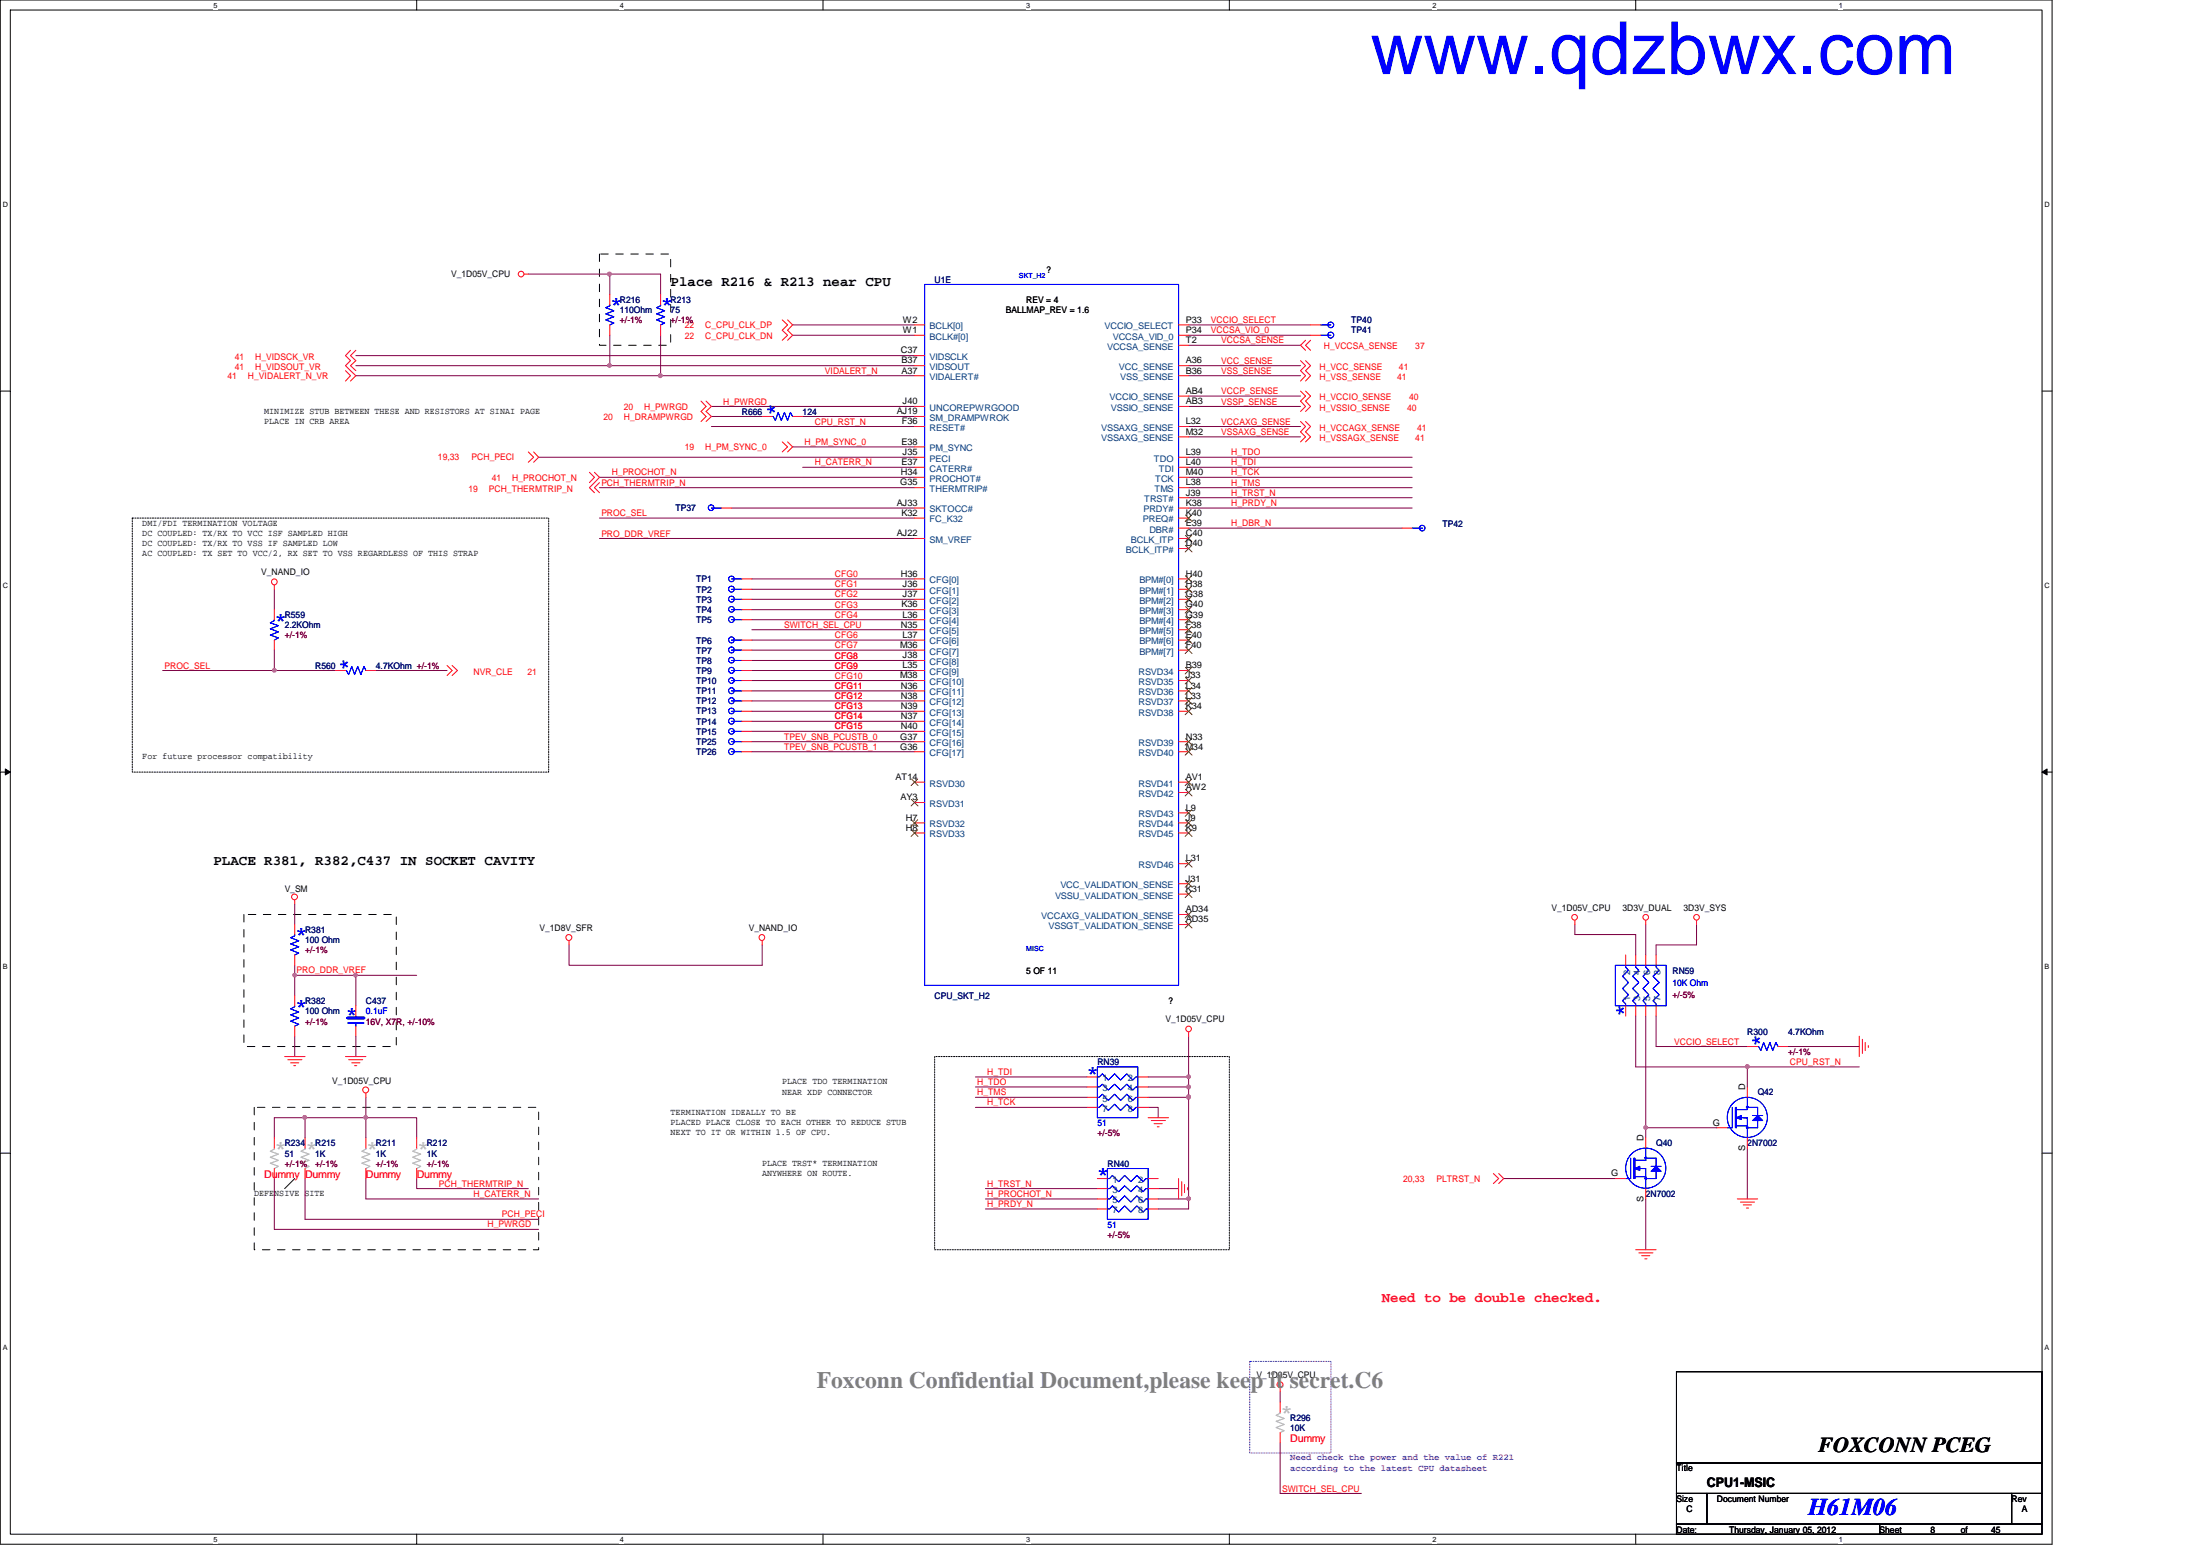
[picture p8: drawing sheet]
<svg xmlns="http://www.w3.org/2000/svg" width="297mm" height="210mm" viewBox="0 0 297 210" stroke-linecap="round" stroke-linejoin="round" font-family="sans-serif">
<path d="M0 0h277.1v208.4h-277.1zM1.4 1.4h274.3v205.7h-274.3z" fill="none" stroke="#000" stroke-width=".14"/>
<g fill="#fff">
<path d="M28.8 .1h.6v1.1h-.6z"/>
<path d="M28.8 207.2h.6v1.1h-.6z"/>
</g>
<path d="M56.3 0v1.4M56.3 207.1v1.3" fill="none" stroke="#000" stroke-width=".14"/>
<g fill="#fff">
<path d="M83.7 .1h.5v1.1h-.5z"/>
<path d="M83.7 207.2h.5v1.1h-.5z"/>
</g>
<path d="M111.1 0v1.4M111.1 207.1v1.3" fill="none" stroke="#000" stroke-width=".14"/>
<g fill="#fff">
<path d="M138.6 .1h.5v1.1h-.5z"/>
<path d="M138.6 207.2h.5v1.1h-.5z"/>
</g>
<path d="M166 0v1.4M166 207.1v1.3" fill="none" stroke="#000" stroke-width=".14"/>
<g fill="#fff">
<path d="M193.4 .1h.6v1.1h-.6z"/>
<path d="M193.4 207.2h.6v1.1h-.6z"/>
</g>
<path d="M220.8 0v1.4M220.8 207.1v1.3" fill="none" stroke="#000" stroke-width=".14"/>
<g fill="#fff">
<path d="M248.3 .1h.5v1.1h-.5z"/>
<path d="M248.3 207.2h.5v1.1h-.5z"/>
<path d="M.4 27.1h.7v1.1h-.7z"/>
<path d="M276.1 27.1h.7v1.1h-.7z"/>
<path d="M.4 78.5h.7v1.1h-.7z"/>
<path d="M276.1 78.5h.7v1.1h-.7z"/>
</g>
<path d="M0 52.8h1.4M275.7 52.8h1.4" fill="none" stroke="#000" stroke-width=".14"/>
<g fill="#fff">
<path d="M.4 129.9h.6v1.1h-.6z"/>
<path d="M276.1 129.9h.6v1.1h-.6z"/>
</g>
<path d="M0 104.2h1.4M.7 103.8l.7 .4-.7 .4zM275.7 104.2h1.4M275.7 104.2l.7-.4v.8z" fill="none" stroke="#000" stroke-width=".14"/>
<path d="M.7 103.8l.7 .4-.7 .4zM275.7 104.2l.7-.4v.8z" fill="#000"/>
<g fill="#fff">
<path d="M.4 181.4h.6v1.1h-.6z"/>
<path d="M276.1 181.4h.6v1.1h-.6z"/>
</g>
<path d="M0 155.7h1.4M39.8 159.1l-1.4 1.3M275.7 155.7h1.4" fill="none" stroke="#000" stroke-width=".14"/>
<path d="M80.9 34.3h9.6v12.3h-9.6zM32.9 123.4h20.6v17.9h-20.6zM34.3 149.5h38.4v19.2h-38.4z" fill="none" stroke="#000" stroke-width=".14" stroke-dasharray="1 1 1 1 1 1 1 1"/>
<path d="M17.9 69.9h56.2v34.3h-56.2zM126.2 142.6h39.8v26.1h-39.8z" fill="none" stroke="#000" stroke-width=".14" stroke-dasharray=".2 .2"/>
<path d="M168.7 183.8h11v12.3h-11z" fill="none" stroke="#8000ff" stroke-width=".14" stroke-dasharray=".2 .2"/>
<path d="M82.3 49.4h41.2M107 43.9h16.5M107 45.3h16.5" fill="none" stroke="#800040" stroke-width=".14"/>
<circle cx="82.3" cy="49.3" r=".25" fill="#f0f"/>
<circle cx="82.3" cy="49.3" r=".25" fill="none" stroke="#f0f" stroke-width=".14"/>
<path d="M71.3 37h11" fill="none" stroke="#800040" stroke-width=".14"/>
<circle cx="82.3" cy="37" r=".26" fill="#f0f"/>
<circle cx="82.3" cy="37" r=".26" fill="none" stroke="#f0f" stroke-width=".14"/>
<path d="M82.3 39.8v-2.8h6.9v2.8M82.3 45.3v4.1M89.2 45.3v5.4h34.3" fill="none" stroke="#800040" stroke-width=".14"/>
<circle cx="89.1" cy="50.7" r=".26" fill="#f0f"/>
<circle cx="89.1" cy="50.7" r=".26" fill="none" stroke="#f0f" stroke-width=".14"/>
<g fill="none" stroke="#800040" stroke-width=".14">
<path d="M48 50.7h41.2M48 49.4h34.3M48 48h75.5M96.1 54.9h27.4M96.1 57.6h27.4M160.5 45.3h16.4M160.5 46.6h15.1M160.5 49.4h15.1M160.5 50.7h15.1M160.5 53.5h15.1M160.5 54.9h15.1M160.5 57.6h15.1"/>
<path d="M160.5 59h15.1M80.9 69.9h42.6M80.9 72.7h42.6M80.9 65.8h42.6M80.9 64.4h42.6M101.5 78.1h22M101.5 79.5h22M107 60.3h16.5M108.4 63.1h15.1M160.5 61.7h30.2M160.5 63.1h30.2M160.5 64.4h30.2"/>
<path d="M160.5 65.8h30.2M160.5 67.2h30.2M160.5 68.6h30.2M101.5 80.9h22M101.5 82.3h22M101.5 83.7h22M101.5 86.4h22M101.5 87.8h22M101.5 89.2h22M101.5 90.5h22M101.5 91.9h22M101.5 93.3h22"/>
<path d="M101.5 94.6h22M101.5 96h22M101.5 97.4h22M101.5 98.7h22M101.5 100.1h22M101.5 101.5h22M37 150.9h4.2M41.2 150.9h8.2v2.7M41.2 150.9v2.7M49.4 159.1v2.7h23.3M37 165.9h35.7M41.2 164.6h31.5"/>
<path d="M133.1 160.4h15.1"/>
</g>
<path d="M49.2 150.6h.2l.2 .1-.1 .3-.1 .1-.2-.1z" fill-rule="evenodd" fill="#f0f"/>
<path d="M49.2 150.6h.2l.2 .1-.1 .3-.1 .1-.2-.1z" fill="none" stroke="#f0f" stroke-width=".14"/>
<circle cx="41.1" cy="150.8" r=".26" fill="#f0f"/>
<circle cx="41.1" cy="150.8" r=".26" fill="none" stroke="#f0f" stroke-width=".14"/>
<path d="M160.5 43.9h16.4M39.8 122v2.8M39.8 131.7v2.7M39.8 139.9v2.7M48 131.7h8.3M37 150.9v2.7M37 159.1v6.8M41.2 159.1v5.5M203 159.1h15.1M235.9 144v2.7" fill="none" stroke="#800040" stroke-width=".14"/>
<circle cx="48" cy="131.6" r=".25" fill="#f0f"/>
<circle cx="48" cy="131.6" r=".25" fill="none" stroke="#f0f" stroke-width=".14"/>
<path d="M39.8 130.3v1.4h8.2v4.1M48 139.9v2.7" fill="none" stroke="#800040" stroke-width=".14"/>
<circle cx="39.8" cy="131.6" r=".25" fill="#f0f"/>
<circle cx="39.8" cy="131.6" r=".25" fill="none" stroke="#f0f" stroke-width=".14"/>
<path d="M37 79.5v2.8M37 87.8v2.7h8.3M50.8 90.5h9.6M222.2 152.2v1.4M235.9 155v6.8M222.2 161.8v6.9" fill="none" stroke="#800040" stroke-width=".14"/>
<circle cx="37" cy="90.5" r=".25" fill="#f0f"/>
<circle cx="37" cy="90.5" r=".25" fill="none" stroke="#f0f" stroke-width=".14"/>
<path d="M160.5 71.3h28.8M22 90.5h15M101.5 85h22M76.8 127.6v2.7h26.1v-2.7M155 146.7h5.5M172.8 194.7v6.9h11M172.8 187.9v1.4" fill="none" stroke="#800040" stroke-width=".14"/>
<circle cx="160.5" cy="146.7" r=".26" fill="#f0f"/>
<circle cx="160.5" cy="146.7" r=".26" fill="none" stroke="#f0f" stroke-width=".14"/>
<path d="M155 148.1h5.5" fill="none" stroke="#800040" stroke-width=".14"/>
<circle cx="160.5" cy="148.1" r=".26" fill="#f0f"/>
<circle cx="160.5" cy="148.1" r=".26" fill="none" stroke="#f0f" stroke-width=".14"/>
<path d="M160.5 145.4v2.7" fill="none" stroke="#800040" stroke-width=".14"/>
<circle cx="160.5" cy="145.3" r=".25" fill="#f0f"/>
<circle cx="160.5" cy="145.3" r=".25" fill="none" stroke="#f0f" stroke-width=".14"/>
<path d="M96.1 56.2h6.8M108.4 56.2h15.1M72.7 61.7h50.8M212.6 124.8v1.4M49.4 148.1v2.8M235.9 144h15.1" fill="none" stroke="#800040" stroke-width=".14"/>
<circle cx="235.9" cy="144" r=".26" fill="#f0f"/>
<circle cx="235.9" cy="144" r=".26" fill="none" stroke="#f0f" stroke-width=".14"/>
<g fill="none" stroke="#800040" stroke-width=".14">
<path d="M98.8 68.6h24.7M220.8 137.2v6.8h15.1M222.2 137.2v15h9.6M223.6 137.2v4.1h12.3M229.1 124.8v2.8M49.4 150.9h6.9v2.7M56.3 159.1v1.3h15M131.7 145.4h15.1M131.7 146.7h15.1M131.7 148.1h15.1M131.7 149.5h15.1M155 145.4h5.5"/>
<path d="M241.4 141.3h9.6"/>
</g>
<circle cx="222.2" cy="152.2" r=".25" fill="#f0f"/>
<circle cx="222.2" cy="152.2" r=".25" fill="none" stroke="#f0f" stroke-width=".14"/>
<path d="M160.5 139.9v5.5M212.6 126.2h8.2v2.7M222.2 124.8v4.1M229.1 127.6h-5.5v1.3M155 149.5h1.4v1.4M133.1 163.2h15.1M133.1 161.8h15.1M156.4 160.4h2.7M160.5 161.8v1.4h-4.1" fill="none" stroke="#800040" stroke-width=".14"/>
<circle cx="160.5" cy="161.8" r=".26" fill="#f0f"/>
<circle cx="160.5" cy="161.8" r=".26" fill="none" stroke="#f0f" stroke-width=".14"/>
<path d="M160.5 148.1v13.7h-4.1" fill="none" stroke="#800040" stroke-width=".14"/>
<circle cx="160.5" cy="148.1" r=".26" fill="#f0f"/>
<circle cx="160.5" cy="148.1" r=".26" fill="none" stroke="#f0f" stroke-width=".14"/>
<g fill="none" stroke="#f00" stroke-width=".14">
<path d="M70.8 37h.5M89.2 39.8v1.3M46.6 50l.7 .7-.7 .7M47.3 47.3l-.7 .7 .7 .7-.7 .7 1.4 1.3-.7 .7M48 47.3l-.7 .7 .7 .7-.7 .7 .7 .6M89.2 43.9v1.4M94.7 54.1l.6 .8-.6 .6 .6 .7-.6 .7M95.3 54.1l.8 .8-.8 .6 .8 .7-.8 .7M105.6 43.2l.7 .7-.7 .7 .7 .7-.7 .6M105.6 59.6l.7 .7-.7 .7M106.3 43.2l.7 .7-.7 .7 .7 .7-.7 .6M106.3 59.6l.7 .7-.7 .7"/>
<path d="M175.6 56.9l.7 .7-.7 .7 .7 .7-.7 .6M175.6 52.8l.7 .7-.7 .6 .7 .8-.7 .6M175.6 48.7l.7 .7-.7 .6 .7 .7-.7 .7M176.3 56.9l.6 .7-.6 .7 .6 .7-.6 .6M176.3 52.8l.6 .7-.6 .6 .6 .8-.6 .6M176.3 48.7l.6 .7-.6 .6 .6 .7-.6 .7M176.3 45.9l-.7 .7 .7 .7M176.9 45.9l-.6 .7 .6 .7M176.9 43.9h1.4M176.9 45.3h1.4M37 79v.5M71.3 61l.7 .7-.7 .7"/>
<path d="M72 61l.7 .7-.7 .7M79.6 63.8l.7 .6-.7 .8M80.3 63.8l.6 .6-1.3 1.4 .7 .7M80.9 65.2l-.6 .6 .6 .7M189.3 71.3h1.4M37 82.3v1.4M37 86.4v1.4M60.4 89.8l.6 .7-.6 .7M61 89.8l.8 .7-.8 .7M100.2 94.6h1.3M100.2 98.7h1.3M100.2 82.3h1.3"/>
<path d="M39.8 121.5v.5M76.8 127v.6M102.9 127v.6M160.5 139.3v.6M212.6 124.2v.6M219.5 135.8v1.4M219.5 128.9v1.4M220.8 135.8v1.4M220.8 128.9v1.4M222.2 124.2v.6M222.2 135.8v1.4M222.2 128.9v1.4"/>
<path d="M223.6 135.8v1.4M223.6 128.9v1.4M229.1 124.2v.6M251 139.9v2.7M38.4 142.6h2.8M38.9 143h1.9M39.2 143.5h1.1M39.7 143.8h.2M46.6 142.6h2.8M47.1 143h1.9M47.5 143.5h1.1M47.9 143.8h.3"/>
<path d="M49.4 147.6v.5M155 150.9h2.8M155.4 151.3h1.9M155.8 151.7h1.1M156.2 152.1h.3M159.1 159.1v2.7M159.6 159.5v1.9M159.9 159.9v1.1M201.6 158.4l.7 .7-.7 .7M202.3 158.4l.7 .7-.7 .7M251.5 140.3v1.9M251.8 140.7v1.1"/>
<path d="M252.3 141.1v.3M160.4 160.3v.3M220.8 168.7h2.8M221.3 169.1h1.9M221.7 169.5h1.1M222.1 169.9h.3M234.6 161.8h2.7M235 162.3h1.9M235.4 162.6h1.1M235.8 163.1h.3M172.8 187.3v.6"/>
<circle cx="70.4" cy="37" r=".38"/>
<circle cx="37" cy="78.5" r=".39"/>
<circle cx="39.8" cy="121.1" r=".39"/>
<circle cx="76.8" cy="126.6" r=".4"/>
<circle cx="102.9" cy="126.6" r=".39"/>
<circle cx="160.5" cy="138.9" r=".38"/>
<circle cx="212.6" cy="123.8" r=".38"/>
<circle cx="222.2" cy="123.8" r=".38"/>
<circle cx="229.1" cy="123.8" r=".38"/>
<circle cx="49.4" cy="147.1" r=".4"/>
<circle cx="172.8" cy="186.9" r=".39"/>
</g>
<path d="M226.4 185.2h49.3v12.3h-49.3zM226.4 197.5h49.3v4.1h-49.3zM226.4 201.6h4.1v4.1h-4.1zM226.4 205.7h27.4v1.4h-27.4zM230.5 201.6h41.1v4.1h-41.1zM253.8 205.7h21.9v1.4h-21.9zM271.6 201.6h4.1v4.1h-4.1z" fill="none" stroke="#000" stroke-width=".14"/>
<g fill="none" stroke="#00f" stroke-width=".14">
<path d="M89.2 41.1v.2l-.6 .2 1.1 .5-1.1 .4 1.1 .4-1.1 .4 1.1 .4-.5 .3M178.3 43.9h1.4M178.3 45.3h1.4M190.7 71.3h1.4M37 83.7v.1l-.5 .3 1.1 .4-1.1 .4 1.1 .4-1.1 .4 1.1 .4-.6 .3M98.8 94.6h1.4M98.8 98.7h1.4M98.8 82.3h1.4M218.1 130.3h6.9v5.5h-6.9zM219.5 130.3v.3l.4 .4-.8 .8 .8 .8-.8 .8 .8 .9-.8 .8 .4 .4v.3M220.8 130.3v.3l.5 .4-.9 .8 .9 .8-.9 .8 .9 .9-.9 .8 .4 .4v.3M222.2 130.3v.3l.4 .4-.8 .8 .8 .8-.8 .8 .8 .9-.8 .8 .4 .4v.3"/>
<path d="M223.6 130.3v.3l.4 .4-.8 .8 .8 .8-.8 .8 .8 .9-.8 .8 .4 .4v.3"/>
<circle cx="179.7" cy="45.2" r=".4"/>
<circle cx="179.7" cy="43.9" r=".39"/>
<circle cx="192" cy="71.3" r=".38"/>
<circle cx="98.8" cy="94.6" r=".39"/>
<circle cx="98.8" cy="98.7" r=".38"/>
<circle cx="98.8" cy="82.2" r=".38"/>
</g>
<path d="M234.4 150.9l.7-.3v.5z" fill-rule="evenodd" fill="#00f"/>
<path d="M233.9 149.5v2.7h-.7M234.3 149.5v2.7M234.4 149.8h1.5h-1.3M234.4 150.9l.7-.3v.5zM234.4 149.5v2.7M235.1 150.9h.8M235.4 150.9h.5v2.7" fill="none" stroke="#00f" stroke-width=".14"/>
<path d="M237.3 150.6l.7 .7h-1.4z" fill="#00f"/>
<path d="M234.4 152h1.5M235.9 148.1v1.7M235.9 149.5h1.4v1.1M236.6 150.6h1.4M237.3 151.3v.9h-1.4M237.3 150.6l.7 .7h-1.4z" fill="none" stroke="#00f" stroke-width=".14"/>
<path d="M235.8 149.4h.2l-.1 .2z" fill-rule="evenodd" fill="#00f"/>
<path d="M235.8 149.4h.2l-.1 .2z" fill="none" stroke="#00f" stroke-width=".14"/>
<path d="M235.8 152.1l.2 .1-.1 .1z" fill-rule="evenodd" fill="#00f"/>
<g fill="none" stroke="#00f" stroke-width=".14">
<path d="M235.8 152.1l.2 .1-.1 .1z"/>
<circle cx="235.9" cy="150.8" r="2.71"/>
</g>
<path d="M234.4 150.9l.7-.3v.5z" fill-rule="evenodd" fill="#00f"/>
<path d="M233.9 149.5v2.7h-.7M234.3 149.5v2.7M234.4 149.8h1.5h-1.3M234.4 150.9l.7-.3v.5zM234.4 149.5v2.7M235.1 150.9h.8M235.4 150.9h.5v2.7" fill="none" stroke="#00f" stroke-width=".14"/>
<path d="M237.3 150.6l.7 .7h-1.4z" fill="#00f"/>
<path d="M234.4 152h1.5M235.9 148.1v1.7M235.9 149.5h1.4v1.1M236.6 150.6h1.4M237.3 151.3v.9h-1.4M237.3 150.6l.7 .7h-1.4z" fill="none" stroke="#00f" stroke-width=".14"/>
<path d="M235.8 149.4h.2l-.1 .2z" fill-rule="evenodd" fill="#00f"/>
<path d="M235.8 149.4h.2l-.1 .2z" fill="none" stroke="#00f" stroke-width=".14"/>
<path d="M235.8 152.1l.2 .1-.1 .1z" fill-rule="evenodd" fill="#00f"/>
<g fill="none" stroke="#00f" stroke-width=".14">
<path d="M82.3 41.1v.2l-.5 .2 1.1 .5-1.1 .4 1.1 .4-1.1 .4 1.1 .4-.6 .3M96.1 68.6h1.3M98.8 79.5h1.4M46.6 90.5h.2l.3 .6 .4-1.1 .4 1.1 .4-1.1 .4 1.1 .4-1.1 .3 .5M98.8 87.8h1.4M98.8 97.4h1.4M98.8 86.4h1.4M98.8 83.7h1.4M98.8 91.9h1.4M46.9 138.1h2.2M48 137.2v.2M48 138.1v.4"/>
<path d="M149.5 159.1h.3l.4-.4 .8 .8 .8-.8 .9 .8 .8-.8 .8 .8 .4-.4h.3M149.5 157.7h5.5v6.9h-5.5zM235.8 152.1l.2 .1-.1 .1zM149.5 161.8h.3l.4-.4 .8 .9 .8-.9 .9 .9 .8-.9 .8 .9 .4-.5h.3M149.5 160.4h.3l.4-.3 .8 .8 .8-.8 .9 .8 .8-.8 .8 .8 .4-.5h.3M149.5 163.2h.3l.4-.4 .8 .8 .8-.8 .9 .8 .8-.8 .8 .8 .4-.4h.3"/>
<circle cx="96" cy="68.5" r=".38"/>
<circle cx="98.8" cy="79.5" r=".39"/>
<circle cx="98.8" cy="83.6" r=".39"/>
<circle cx="98.8" cy="86.4" r=".39"/>
<circle cx="98.8" cy="97.3" r=".39"/>
<circle cx="98.8" cy="87.7" r=".39"/>
<circle cx="98.8" cy="91.9" r=".38"/>
<circle cx="235.9" cy="150.8" r="2.71"/>
</g>
<g fill="none" stroke="#f00" stroke-width=".14">
<path d="M82.3 39.8v1.3M82.3 43.9v1.4M97.4 68.6h1.4M100.2 79.5h1.3M45.3 90.5h1.3M49.4 90.5h1.4M100.2 87.8h1.3M100.2 97.4h1.3M100.2 86.4h1.3M100.2 83.7h1.3M100.2 91.9h1.3M48 135.8v1.4"/>
<path d="M48 138.5v1.4M49.4 153.6v1.4M49.4 157.7v1.4M56.3 153.6v1.4M56.3 157.7v1.4M148.2 159.1h1.3M155 159.1h1.4M231.8 152.2h1.4M235.9 146.7v1.4M235.9 153.6v1.4M148.2 160.4h1.3M148.2 161.8h1.3"/>
<path d="M148.2 163.2h1.3M155 163.2h1.4M155 161.8h1.4M155 160.4h1.4M172.8 189.3v1.3M172.8 193.4v1.3"/>
</g>
<path d="M49.4 155v.1l-.6 .3 1.1 .4-1.1 .4 1.1 .4-1.1 .4 1.1 .4-.5 .3M56.3 155v.1l-.6 .3 1.1 .4-1.1 .4 1.1 .4-1.1 .4 1.1 .4-.5 .3M172.8 190.6v.2l-.5 .3 1.1 .4-1.1 .4 1.1 .4-1.1 .4 1.1 .4-.6 .3" fill="none" stroke="#c0c0c0" stroke-width=".14"/>
<path d="M46.9 137.4h2.2" fill="none" stroke="#00f" stroke-width=".38"/>
<path d="M220.7 157.7l.7-.3v.6z" fill-rule="evenodd" fill="#00f"/>
<path d="M220.2 156.3v2.8h-.7M220.6 156.3v2.8M220.7 156.6h1.5h-1.4M220.7 157.7l.7-.3v.6zM220.7 156.3v2.8M221.4 157.7h.8M221.7 157.7h.5v2.7" fill="none" stroke="#00f" stroke-width=".14"/>
<path d="M223.6 157.4l.7 .7h-1.4z" fill="#00f"/>
<path d="M220.7 158.8h1.5M222.2 155v1.6M222.2 156.3h1.4v1.1M222.9 157.4h1.4M223.6 158.1v1h-1.4M223.6 157.4l.7 .7h-1.4z" fill="none" stroke="#00f" stroke-width=".14"/>
<path d="M222.1 156.2l.2 .1-.1 .1z" fill-rule="evenodd" fill="#00f"/>
<path d="M222.1 156.2l.2 .1-.1 .1z" fill="none" stroke="#00f" stroke-width=".14"/>
<path d="M222.1 159h.2l-.1 .2z" fill-rule="evenodd" fill="#00f"/>
<g fill="none" stroke="#00f" stroke-width=".14">
<path d="M222.1 159h.2l-.1 .2z"/>
<circle cx="222.2" cy="157.7" r="2.71"/>
</g>
<path d="M220.7 157.7l.7-.3v.6z" fill-rule="evenodd" fill="#00f"/>
<path d="M220.2 156.3v2.8h-.7M220.6 156.3v2.8M220.7 156.6h1.5h-1.4M220.7 157.7l.7-.3v.6zM220.7 156.3v2.8M221.4 157.7h.8M221.7 157.7h.5v2.7" fill="none" stroke="#00f" stroke-width=".14"/>
<path d="M223.6 157.4l.7 .7h-1.4z" fill="#00f"/>
<path d="M220.7 158.8h1.5M222.2 155v1.6M222.2 156.3h1.4v1.1M222.9 157.4h1.4M223.6 158.1v1h-1.4M223.6 157.4l.7 .7h-1.4z" fill="none" stroke="#00f" stroke-width=".14"/>
<path d="M222.1 156.2l.2 .1-.1 .1z" fill-rule="evenodd" fill="#00f"/>
<path d="M222.1 156.2l.2 .1-.1 .1z" fill="none" stroke="#00f" stroke-width=".14"/>
<path d="M222.1 159h.2l-.1 .2z" fill-rule="evenodd" fill="#00f"/>
<g fill="none" stroke="#00f" stroke-width=".14">
<path d="M124.8 38.4h34.3v94.6h-34.3zM104.3 56.2h.1l.3 .6 .4-1.1 .4 1.1 .4-1.1 .4 1.1 .4-1.1 .3 .5M98.8 78.1h1.4M98.8 89.2h1.4M98.8 96h1.4M98.8 80.9h1.4M98.8 90.5h1.4M98.8 93.3h1.4M98.8 101.5h1.4M98.8 100.1h1.4M39.8 126.2v.1l-.6 .3 1.1 .4-1.1 .4 1.1 .4-1.1 .4 1.1 .5-.5 .2M39.8 135.8v.1l-.6 .3 1.1 .4-1.1 .4 1.1 .4-1.1 .4 1.1 .5-.5 .2"/>
<path d="M148.2 145.4h.2l.4-.5 .8 .9 .9-.9 .8 .9 .8-.9 .8 .9 .5-.4h.2M148.2 148.1h.2l.4-.4 .8 .8 .9-.8 .8 .8 .8-.8 .8 .8 .5-.4h.2M148.2 144h5.4v6.9h-5.4zM148.2 146.7h.2l.4-.4 .8 .9 .9-.9 .8 .9 .8-.9 .8 .9 .5-.5h.2M148.2 149.5h.2l.4-.4 .8 .8 .9-.8 .8 .8 .8-.8 .8 .8 .5-.4h.2M222.1 159h.2l-.1 .2zM237.3 141.3h.1l.3 .5 .4-1.1 .4 1.1 .5-1.1 .3 1.1 .5-1.1 .3 .6"/>
<circle cx="98.8" cy="78.1" r=".38"/>
<circle cx="98.8" cy="93.2" r=".39"/>
<circle cx="98.8" cy="90.5" r=".39"/>
<circle cx="98.8" cy="80.9" r=".39"/>
<circle cx="98.8" cy="89.1" r=".38"/>
<circle cx="98.8" cy="96" r=".38"/>
<circle cx="98.8" cy="101.4" r=".39"/>
<circle cx="98.8" cy="100.1" r=".39"/>
<circle cx="222.2" cy="157.7" r="2.71"/>
</g>
<g fill="none" stroke="#f00" stroke-width=".14">
<path d="M102.9 56.2h1.4M107 56.2h1.4M123.5 50.7h1.3M123.5 57.6h1.3M123.5 43.9h1.3M123.5 48h1.3M123.5 49.4h1.3M123.5 56.2h1.3M123.5 54.9h1.3M123.5 45.3h1.3M159.1 49.4h1.4M159.1 46.6h1.4"/>
<path d="M159.1 50.7h1.4M159.1 45.3h1.4M159.1 54.9h1.4M159.1 57.6h1.4M159.1 53.5h1.4M159.1 59h1.4M159.1 43.9h1.4M100.2 78.1h1.3M123.5 63.1h1.3M123.5 61.7h1.3M123.5 60.3h1.3M123.5 65.8h1.3"/>
<path d="M123.5 64.4h1.3M123.5 68.6h1.3M123.5 69.9h1.3M123.5 78.1h1.3M123.5 79.5h1.3M123.5 72.7h1.3M159.1 64.4h1.4M159.1 63.1h1.4M159.1 61.7h1.4M159.1 65.8h1.4M159.1 67.2h1.4M159.1 68.6h1.4"/>
<path d="M159.1 71.3h1.4M159.1 72.7h1.4M159.1 74h1.4M159.1 78.1h1.4M159.1 79.5h1.4M159.1 69.9h1.4M100.2 89.2h1.3M100.2 96h1.3M100.2 80.9h1.3M100.2 90.5h1.3M100.2 93.3h1.3M123.5 98.7h1.3"/>
<path d="M123.5 97.4h1.3M123.5 96h1.3M123.5 94.6h1.3M123.5 91.9h1.3M123.5 93.3h1.3M123.5 90.5h1.3M123.5 89.2h1.3M123.5 87.8h1.3M123.5 85h1.3M123.5 83.7h1.3M123.5 80.9h1.3M123.5 82.3h1.3"/>
<path d="M123.5 86.4h1.3M159.1 85h1.4M159.1 80.9h1.4M159.1 82.3h1.4M159.1 86.4h1.4M159.1 83.7h1.4M159.1 90.5h1.4M159.1 94.6h1.4M159.1 87.8h1.4M159.1 91.9h1.4M159.1 93.3h1.4M159.1 96h1.4"/>
<path d="M100.2 101.5h1.3M100.2 100.1h1.3M123.5 105.6h1.3M123.5 108.3h1.3M123.5 112.4h1.3M123.5 111.1h1.3M123.5 101.5h1.3M123.5 100.1h1.3M159.1 101.5h1.4M159.1 100.1h1.4M159.1 105.6h1.4M159.1 107h1.4"/>
<path d="M159.1 109.7h1.4M159.1 111.1h1.4M159.1 112.4h1.4M159.1 119.3h1.4M159.1 116.6h1.4M39.8 124.8v1.4M39.8 128.9v1.4M39.8 134.4v1.4M39.8 138.5v1.4M159.1 120.7h1.4M159.1 124.8h1.4M159.1 123.4h1.4"/>
<path d="M37 153.6v1.4M37 157.7v1.4M41.2 153.6v1.4M41.2 157.7v1.4M146.8 145.4h1.4M146.8 146.7h1.4M146.8 148.1h1.4M146.8 149.5h1.4M153.6 149.5h1.4M153.6 148.1h1.4M153.6 146.7h1.4M153.6 145.4h1.4"/>
<path d="M218.1 159.1h1.4M222.2 153.6v1.4M235.9 141.3h1.4M240.1 141.3h1.3M222.2 160.4v1.4"/>
</g>
<path d="M37 155v.1l-.5 .3 1.1 .4-1.1 .4 1.1 .4-1.1 .4 1.1 .4-.6 .3M41.2 155v.1l-.6 .3 1.1 .4-1.1 .4 1.1 .4-1.1 .4 1.1 .4-.5 .3" fill="none" stroke="#c0c0c0" stroke-width=".14"/>
<g fill="none" stroke="#804000" stroke-width=".14">
<path d="M160.1 72.3l.8 .9M160.1 73.6l.8 .9M160.1 77.7l.8 .9M160.1 79.1l.8 .9M160.1 69.5l.8 .9M160.9 72.3l-.9 .9M160.9 73.6l-.9 .9M160.9 77.7l-.9 .9M160.9 79.1l-.9 .9M160.9 69.5l-.9 .9M160.1 84.6l.8 .9M160.1 80.5l.8 .9"/>
<path d="M160.1 81.9l.8 .9M160.1 86l.8 .9M160.1 83.2l.8 .9M160.1 90.1l.8 .9M160.1 94.2l.8 .9M160.1 87.3l.8 .9M160.1 91.4l.8 .9M160.1 92.8l.8 .9M160.1 95.6l.8 .9M160.1 99.7l.8 .9M160.9 84.6l-.9 .9M160.9 80.5l-.9 .9"/>
<path d="M160.9 81.9l-.9 .9M160.9 86l-.9 .9M160.9 83.2l-.9 .9M160.9 90.1l-.9 .9M160.9 94.2l-.9 .9M160.9 87.3l-.9 .9M160.9 91.4l-.9 .9M160.9 92.8l-.9 .9M160.9 95.6l-.9 .9M160.9 99.7l-.9 .9M123.1 105.2l.8 .8M123.1 107.9l.8 .9"/>
<path d="M123.1 112l.8 .9M123.1 110.7l.8 .8M123.9 105.2l-.9 .8M123.9 107.9l-.9 .9M123.9 112l-.9 .9M123.9 110.7l-.9 .8M160.1 101l.8 .9M160.1 105.2l.8 .8M160.1 106.6l.8 .8M160.1 109.3l.8 .9M160.1 110.7l.8 .8M160.1 112l.8 .9"/>
<path d="M160.1 118.9l.8 .9M160.1 116.2l.8 .9M160.9 101l-.9 .9M160.9 105.2l-.9 .8M160.9 106.6l-.9 .8M160.9 109.3l-.9 .9M160.9 110.7l-.9 .8M160.9 112l-.9 .9M160.9 118.9l-.9 .9M160.9 116.2l-.9 .9M160.1 120.3l.8 .9M160.1 124.4l.8 .9"/>
<path d="M160.1 123l.8 .9M160.9 120.3l-.9 .9M160.9 124.4l-.9 .9M160.9 123l-.9 .9"/>
</g>
<circle cx="82.3" cy="49.3" r=".25" fill="#f0f"/>
<circle cx="82.3" cy="49.3" r=".25" fill="none" stroke="#f0f" stroke-width=".14"/>
<circle cx="82.3" cy="37" r=".26" fill="#f0f"/>
<circle cx="82.3" cy="37" r=".26" fill="none" stroke="#f0f" stroke-width=".14"/>
<circle cx="89.1" cy="50.7" r=".26" fill="#f0f"/>
<circle cx="89.1" cy="50.7" r=".26" fill="none" stroke="#f0f" stroke-width=".14"/>
<path d="M49.2 150.6h.2l.2 .1-.1 .3-.1 .1-.2-.1z" fill-rule="evenodd" fill="#f0f"/>
<path d="M49.2 150.6h.2l.2 .1-.1 .3-.1 .1-.2-.1z" fill="none" stroke="#f0f" stroke-width=".14"/>
<circle cx="41.1" cy="150.8" r=".26" fill="#f0f"/>
<circle cx="41.1" cy="150.8" r=".26" fill="none" stroke="#f0f" stroke-width=".14"/>
<circle cx="48" cy="131.6" r=".25" fill="#f0f"/>
<circle cx="48" cy="131.6" r=".25" fill="none" stroke="#f0f" stroke-width=".14"/>
<circle cx="39.8" cy="131.6" r=".25" fill="#f0f"/>
<circle cx="39.8" cy="131.6" r=".25" fill="none" stroke="#f0f" stroke-width=".14"/>
<circle cx="37" cy="90.5" r=".25" fill="#f0f"/>
<circle cx="37" cy="90.5" r=".25" fill="none" stroke="#f0f" stroke-width=".14"/>
<circle cx="160.5" cy="146.7" r=".26" fill="#f0f"/>
<circle cx="160.5" cy="146.7" r=".26" fill="none" stroke="#f0f" stroke-width=".14"/>
<circle cx="160.5" cy="148.1" r=".26" fill="#f0f"/>
<circle cx="160.5" cy="148.1" r=".26" fill="none" stroke="#f0f" stroke-width=".14"/>
<circle cx="160.5" cy="145.3" r=".25" fill="#f0f"/>
<circle cx="160.5" cy="145.3" r=".25" fill="none" stroke="#f0f" stroke-width=".14"/>
<circle cx="235.9" cy="144" r=".26" fill="#f0f"/>
<circle cx="235.9" cy="144" r=".26" fill="none" stroke="#f0f" stroke-width=".14"/>
<circle cx="222.2" cy="152.2" r=".25" fill="#f0f"/>
<circle cx="222.2" cy="152.2" r=".25" fill="none" stroke="#f0f" stroke-width=".14"/>
<circle cx="160.5" cy="161.8" r=".26" fill="#f0f"/>
<circle cx="160.5" cy="161.8" r=".26" fill="none" stroke="#f0f" stroke-width=".14"/>
<circle cx="160.5" cy="148.1" r=".26" fill="#f0f"/>
<circle cx="160.5" cy="148.1" r=".26" fill="none" stroke="#f0f" stroke-width=".14"/>
<text font-size="9.9" fill="#00f" x="185" y="10">www.qdzbwx.com</text>
<text font-size="3.3" fill="#00f" x="244.2" y="204.5">H61M06</text>
<text font-size="3.2" fill="#808080" x="110.3" y="187.3">Foxconn Confidential Document,please keep it secret.C6</text>
<g font-size="2.9" fill="#00f">
<text x="82.3" y="42">*</text>
<text x="89.2" y="42">*</text>
<text x="105.4" y="56.2" transform="rotate(-90 105.4 56.2)">*</text>
<text x="37" y="84.6">*</text>
<text x="47.7" y="90.5" transform="rotate(-90 47.7 90.5)">*</text>
<text x="39.8" y="127.1">*</text>
<text x="39.8" y="136.7">*</text>
<text x="46.6" y="137.8">*</text>
<text x="220" y="137.3" transform="rotate(-90 220 137.3)">*</text>
<text x="238.4" y="141.3" transform="rotate(-90 238.4 141.3)">*</text>
<text x="146.6" y="145.8">*</text>
<text x="148" y="159.5">*</text>
</g>
<g font-size="2.9" fill="#c0c0c0">
<text x="37" y="155.9">*</text>
<text x="41.2" y="155.9">*</text>
<text x="49.4" y="155.9">*</text>
<text x="56.3" y="155.9">*</text>
<text x="172.8" y="191.6">*</text>
</g>
<text font-size="2.9" x="245.5" y="196">FOXCONN PCEG</text>
<g font-size="1.9">
<text x="90.5" y="38.6">Place R216 &amp; R213 near CPU</text>
<text x="28.8" y="116.8">PLACE R381, R382,C437 IN SOCKET CAVITY</text>
</g>
<text font-size="1.9" fill="#f00" x="186.6" y="175.8">Need to be double checked.</text>
<text font-size="1.8" x="230.5" y="200.8">CPU1-MSIC</text>
<g font-size="1.4" fill="#ff0080">
<text x="35.7" y="159">Dummy Dummy</text>
<text x="49.4" y="159">Dummy</text>
<text x="56.3" y="159">Dummy</text>
<text x="174.2" y="194.7">Dummy</text>
</g>
<g font-size="1.2">
<text x="60.9" y="37.3">V_1D05V_CPU</text>
<text x="138.6" y="40.9">REV = 4</text>
<text x="141.3" y="36.8">?</text>
<text x="121.6" y="47.7">C37</text>
<text x="121.9" y="43.6">W2</text>
<text x="121.9" y="45">W1</text>
<text x="135.8" y="42.3">BALLMAP_REV = 1.6</text>
<text x="160.1" y="43.6">P33</text>
<text x="160.1" y="46.3">T2</text>
<text x="160.1" y="45">P34</text>
<text x="121.7" y="50.4">A37</text>
<text x="121.7" y="49.1">B37</text>
<text x="160.1" y="53.2">AB4</text>
<text x="160.1" y="49.1">A36</text>
<text x="160.1" y="50.4">B36</text>
<text x="35.7" y="55.9">MINIMIZE STUB BETWEEN THESE AND RESISTORS AT SINAI PAGE</text>
<text x="35.7" y="57.2">PLACE IN CRB AREA</text>
<text x="121.1" y="55.9">AJ19</text>
<text x="121.7" y="57.3">F36</text>
<text x="121.9" y="54.6">J40</text>
<text x="160.1" y="57.3">L32</text>
<text x="160.1" y="58.7">M32</text>
<text x="160.1" y="54.6">AB3</text>
<text x="121.5" y="65.5">G35</text>
<text x="121.6" y="64.1">H34</text>
<text x="121.7" y="62.8">E37</text>
<text x="121.7" y="60">E38</text>
<text x="121.9" y="61.4">J35</text>
<text x="160.1" y="61.4">L39</text>
<text x="160.1" y="65.5">L38</text>
<text x="160.1" y="64.1">M40</text>
<text x="160.1" y="62.8">L40</text>
<text x="19.2" y="71">DMI/FDI TERMINATION VOLTAGE</text>
<text x="121.1" y="68.3">AJ33</text>
<text x="121.7" y="69.6">K32</text>
<text x="160.1" y="69.6">K40</text>
<text x="160.1" y="68.3">K38</text>
<text x="160.1" y="71">E39</text>
<text x="160.1" y="66.9">J39</text>
<text x="19.2" y="72.3">DC COUPLED: TX/RX TO VCC ISF SAMPLED HIGH</text>
<text x="19.2" y="73.7">DC COUPLED: TX/RX TO VSS IF SAMPLED LOW</text>
<text x="19.2" y="75">AC COUPLED: TX SET TO VCC/2, RX SET TO VSS REGARDLESS OF THIS STRAP</text>
<text x="35.3" y="77.7">V_NAND_IO</text>
<text x="121.1" y="72.4">AJ22</text>
<text x="121.6" y="77.9">H36</text>
<text x="160.1" y="77.9">H40</text>
<text x="160.1" y="72.4">C40</text>
<text x="160.1" y="73.7">D40</text>
<text x="121.7" y="82">K36</text>
<text x="121.8" y="83.4">L36</text>
<text x="121.9" y="80.6">J37</text>
<text x="121.9" y="79.2">J36</text>
<text x="160.1" y="80.6">G38</text>
<text x="160.1" y="79.2">H38</text>
<text x="160.1" y="82">G40</text>
<text x="160.1" y="83.4">G39</text>
<text x="121.5" y="87.5">M36</text>
<text x="121.6" y="84.7">N35</text>
<text x="121.8" y="86.1">L37</text>
<text x="121.9" y="88.9">J38</text>
<text x="160.1" y="84.7">F38</text>
<text x="160.1" y="86.1">E40</text>
<text x="160.1" y="87.5">F40</text>
<text x="121.5" y="91.6">M38</text>
<text x="121.6" y="95.7">N39</text>
<text x="121.6" y="94.3">N38</text>
<text x="121.6" y="93">N36</text>
<text x="121.8" y="90.2">L35</text>
<text x="160.1" y="90.2">B39</text>
<text x="160.1" y="94.3">L33</text>
<text x="160.1" y="91.6">J33</text>
<text x="160.1" y="93">L34</text>
<text x="160.1" y="95.7">K34</text>
<text x="121.5" y="101.2">G36</text>
<text x="121.5" y="99.8">G37</text>
<text x="121.6" y="98.4">N40</text>
<text x="121.6" y="97.1">N37</text>
<text x="160.1" y="101.2">M34</text>
<text x="160.1" y="99.8">N33</text>
<text x="19.2" y="102.5">For future processor compatibility</text>
<text x="120.9" y="105.3">AT14</text>
<text x="160.1" y="105.3">AV1</text>
<text x="160.1" y="106.7">AW2</text>
<text x="121.6" y="108">AY3</text>
<text x="122.3" y="112.1">H8</text>
<text x="122.3" y="110.8">H7</text>
<text x="160.1" y="109.4">L9</text>
<text x="160.1" y="110.8">J9</text>
<text x="160.1" y="112.1">K9</text>
<text x="160.1" y="116.3">L31</text>
<text x="160.1" y="119">J31</text>
<text x="38.4" y="120.4">V_SM</text>
<text x="72.9" y="125.7">V_1D8V_SFR</text>
<text x="101.1" y="125.7">V_NAND_IO</text>
<text x="160.1" y="120.4">K31</text>
<text x="160.1" y="124.5">AD35</text>
<text x="160.1" y="123.1">AD34</text>
<text x="209.5" y="122.9">V_1D05V_CPU</text>
<text x="219.1" y="122.9">3D3V_DUAL</text>
<text x="227.3" y="122.9">3D3V_SYS</text>
<text x="138.6" y="131.4">5 OF 11</text>
<text x="157.8" y="135.6">?</text>
<text x="157.3" y="138">V_1D05V_CPU</text>
<text x="44.9" y="146.3">V_1D05V_CPU</text>
<text x="105.6" y="146.4">PLACE TDO TERMINATION</text>
<text x="105.6" y="147.7">NEAR XDP CONNECTOR</text>
<text x="235.6" y="147.2" transform="rotate(-90 235.6 147.2)">D</text>
<text x="90.5" y="150.5">TERMINATION IDEALLY TO BE</text>
<text x="90.5" y="151.8">PLACED PLACE CLOSE TO EACH OTHER TO REDUCE STUB</text>
<text x="90.5" y="153.2">NEXT TO IT OR WITHIN 1.5 OF CPU.</text>
<text x="221.9" y="154" transform="rotate(-90 221.9 154)">D</text>
<text x="231.3" y="151.9">G</text>
<text x="235.6" y="155.4" transform="rotate(-90 235.6 155.4)">S</text>
<text x="34.3" y="161.5">DEFENSIVE SITE</text>
<text x="102.9" y="157.4">PLACE TRST* TERMINATION</text>
<text x="102.9" y="158.7">ANYWHERE ON ROUTE.</text>
<text x="217.5" y="158.8">G</text>
<text x="221.9" y="162.3" transform="rotate(-90 221.9 162.3)">S</text>
<text x="169.7" y="186">V_1D05V_CPU</text>
<text x="226.4" y="198.6">Title</text>
<text x="226.4" y="202.7">Size</text>
<text x="231.8" y="202.7">Document Number</text>
<text x="271.6" y="202.7">Rev</text>
<text x="226.4" y="206.9">Date:</text>
<text x="227.7" y="204.1">C</text>
<text x="233.5" y="206.9">Thursday, January 05, 2012</text>
<text x="253.8" y="206.9">Sheet</text>
<text x="260.6" y="206.9">8</text>
<text x="264.7" y="206.9">of</text>
<text x="268.9" y="206.9">45</text>
<text x="273" y="204.1">A</text>
</g>
<g font-size="1.2" fill="#000080">
<text x="83.7" y="40.9">R216</text>
<text x="90.5" y="40.9">R213</text>
<text x="126.2" y="38.1">U1E</text>
<text x="83.7" y="42.3">110Ohm</text>
<text x="90.5" y="42.3">75</text>
<text x="182.5" y="43.6">TP40</text>
<text x="182.5" y="45">TP41</text>
<text x="100.2" y="56">R666</text>
<text x="108.4" y="56">124</text>
<text x="91.2" y="69">TP37</text>
<text x="194.8" y="71.1">TP42</text>
<text x="38.4" y="83.4">R559</text>
<text x="94" y="82.7">TP4</text>
<text x="94" y="80">TP2</text>
<text x="94" y="78.6">TP1</text>
<text x="94" y="81.4">TP3</text>
<text x="38.4" y="84.8">2.2KOhm</text>
<text x="94" y="88.2">TP7</text>
<text x="94" y="86.9">TP6</text>
<text x="94" y="84.1">TP5</text>
<text x="94" y="89.6">TP8</text>
<text x="42.5" y="90.3">R560</text>
<text x="50.8" y="90.3">4.7KOhm +/-1%</text>
<text x="94" y="95.1">TP12</text>
<text x="94" y="92.3">TP10</text>
<text x="94" y="91">TP9</text>
<text x="94" y="93.7">TP11</text>
<text x="94" y="99.2">TP15</text>
<text x="94" y="97.8">TP14</text>
<text x="94" y="96.4">TP13</text>
<text x="94" y="101.9">TP26</text>
<text x="94" y="100.6">TP25</text>
<text x="41.2" y="125.9">R381</text>
<text x="41.2" y="127.3">100 Ohm</text>
<text x="225.8" y="131.4">RN59</text>
<text x="41.2" y="135.6">R382</text>
<text x="41.2" y="136.9">100 Ohm</text>
<text x="49.4" y="135.6">C437</text>
<text x="126.2" y="134.9">CPU_SKT_H2</text>
<text x="148.2" y="143.8">RN39</text>
<text x="235.9" y="139.7">R300</text>
<text x="241.4" y="139.7">4.7KOhm</text>
<text x="237.3" y="147.9">Q42</text>
<text x="38.4" y="154.7">R234</text>
<text x="42.5" y="154.7">R215</text>
<text x="50.8" y="154.7">R211</text>
<text x="57.6" y="154.7">R212</text>
<text x="223.6" y="154.7">Q40</text>
<text x="235.9" y="154.7">2N7002</text>
<text x="38.4" y="156.1">51</text>
<text x="42.5" y="156.1">1K</text>
<text x="50.8" y="156.1">1K</text>
<text x="57.6" y="156.1">1K</text>
<text x="149.5" y="157.5">RN40</text>
<text x="222.2" y="161.6">2N7002</text>
<text x="174.2" y="191.8">R296</text>
<text x="174.2" y="193.2">10K</text>
</g>
<g font-size="1.2" fill="#800000">
<text x="83.7" y="43.6">+/-1%</text>
<text x="90.5" y="43.6">+/-1%</text>
<text x="38.4" y="86.1">+/-1%</text>
<text x="41.2" y="128.7">+/-1%</text>
<text x="225.8" y="134.7">+/-5%</text>
<text x="41.2" y="138.3">+/-1%</text>
<text x="49.4" y="138.3">16V, X7R, +/-10%</text>
<text x="241.4" y="142.4">+/-1%</text>
<text x="148.2" y="153.4">+/-5%</text>
<text x="38.4" y="157.5">+/-1%</text>
<text x="42.5" y="157.5">+/-1%</text>
<text x="50.8" y="157.5">+/-1%</text>
<text x="57.6" y="157.5">+/-1%</text>
<text x="149.5" y="167.1">+/-5%</text>
</g>
<g font-size="1.2" fill="#f00">
<text x="92.5" y="44.3">22</text>
<text x="92.5" y="45.7">22</text>
<text x="95.2" y="44.3">C_CPU_CLK_DP</text>
<text x="95.2" y="45.7">C_CPU_CLK_DN</text>
<text x="163.5" y="45">VCCSA_VIO_0</text>
<text x="163.5" y="43.6">VCCIO_SELECT</text>
<text x="164.9" y="46.4">VCCSA_SENSE</text>
<text x="178.7" y="47.1">H_VCCSA_SENSE</text>
<text x="191.1" y="47.1">37</text>
<text x="30.7" y="51.2">41</text>
<text x="31.7" y="48.6">41</text>
<text x="31.7" y="50">41</text>
<text x="33.5" y="51.2">H_VIDALERT_N_VR</text>
<text x="34.5" y="48.6">H_VIDSCK_VR</text>
<text x="34.5" y="50">H_VIDSOUT_VR</text>
<text x="111.4" y="50.5">VIDALERT_N</text>
<text x="164.9" y="49.1">VCC_SENSE</text>
<text x="164.9" y="50.5">VSS_SENSE</text>
<text x="164.9" y="53.2">VCCP_SENSE</text>
<text x="178.2" y="50">H_VCC_SENSE</text>
<text x="178.2" y="51.3">H_VSS_SENSE</text>
<text x="188.6" y="51.3">41</text>
<text x="188.9" y="50">41</text>
<text x="81.5" y="56.7">20</text>
<text x="84.2" y="55.3">20</text>
<text x="84.2" y="56.7">H_DRAMPWRGD</text>
<text x="87" y="55.3">H_PWRGD</text>
<text x="97.7" y="54.6">H_PWRGD</text>
<text x="110" y="57.3">CPU_RST_N</text>
<text x="164.9" y="54.6">VSSP_SENSE</text>
<text x="164.9" y="57.3">VCCAXG_SENSE</text>
<text x="164.9" y="58.7">VSSAXG_SENSE</text>
<text x="178.2" y="58.2">H_VCCAGX_SENSE</text>
<text x="178.2" y="59.6">H_VSSAGX_SENSE</text>
<text x="178.2" y="54.1">H_VCCIO_SENSE</text>
<text x="178.2" y="55.5">H_VSSIO_SENSE</text>
<text x="190" y="55.5">40</text>
<text x="190.2" y="54.1">40</text>
<text x="191.1" y="59.6">41</text>
<text x="191.3" y="58.2">41</text>
<text x="59.1" y="62.1">19,33</text>
<text x="63.7" y="62.1">PCH_PECI</text>
<text x="66.4" y="64.9">41</text>
<text x="69.2" y="64.9">H_PROCHOT_N</text>
<text x="81.2" y="65.6">PCH_THERMTRIP_N</text>
<text x="82.6" y="64.2">H_PROCHOT_N</text>
<text x="92.5" y="60.8">19</text>
<text x="95.2" y="60.8">H_PM_SYNC_0</text>
<text x="108.6" y="60.1">H_PM_SYNC_0</text>
<text x="110" y="62.8">H_CATERR_N</text>
<text x="166.2" y="61.5">H_TDO</text>
<text x="166.2" y="62.8">H_TDI</text>
<text x="166.2" y="64.2">H_TCK</text>
<text x="166.2" y="65.6">H_TMS</text>
<text x="63.2" y="66.4">19</text>
<text x="66" y="66.4">PCH_THERMTRIP_N</text>
<text x="81.2" y="69.7">PROC_SEL</text>
<text x="166.2" y="66.9">H_TRST_N</text>
<text x="166.2" y="68.3">H_PRDY_N</text>
<text x="166.2" y="71">H_DBR_N</text>
<text x="81.2" y="72.4">PRO_DDR_VREF</text>
<text x="112.7" y="77.9">CFG0</text>
<text x="112.7" y="79.3">CFG1</text>
<text x="112.7" y="80.6">CFG2</text>
<text x="112.7" y="82">CFG3</text>
<text x="112.7" y="83.4">CFG4</text>
<text x="105.9" y="84.8">SWITCH_SEL_CPU</text>
<text x="112.7" y="86.1">CFG6</text>
<text x="112.7" y="87.5">CFG7</text>
<text x="112.7" y="88.9">CFG8</text>
<text x="22.2" y="90.3">PROC_SEL</text>
<text x="63.9" y="91.1">NVR_CLE</text>
<text x="71.2" y="91.1">21</text>
<text x="112.7" y="90.3">CFG9</text>
<text x="112.7" y="91.6">CFG10</text>
<text x="112.7" y="93">CFG11</text>
<text x="112.7" y="94.4">CFG12</text>
<text x="112.7" y="95.8">CFG13</text>
<text x="105.9" y="99.9">TPEV_SNB_PCUSTB_0</text>
<text x="105.9" y="101.2">TPEV_SNB_PCUSTB_1</text>
<text x="112.7" y="97.1">CFG14</text>
<text x="112.7" y="98.5">CFG15</text>
<text x="40" y="131.4">PRO_DDR_VREF</text>
<text x="226.1" y="141">VCCIO_SELECT</text>
<text x="241.7" y="143.8">CPU_RST_N</text>
<text x="131.9" y="146.5">H_TDO</text>
<text x="131.9" y="147.9">H_TMS</text>
<text x="133.3" y="145.1">H_TDI</text>
<text x="133.3" y="149.2">H_TCK</text>
<text x="59.3" y="160.2">PCH_THERMTRIP_N</text>
<text x="63.9" y="161.6">H_CATERR_N</text>
<text x="133.3" y="160.2">H_TRST_N</text>
<text x="133.3" y="161.6">H_PROCHOT_N</text>
<text x="189.4" y="159.6">20,33</text>
<text x="194" y="159.6">PLTRST_N</text>
<text x="65.8" y="165.7">H_PWRGD</text>
<text x="67.8" y="164.3">PCH_PECI</text>
<text x="133.3" y="162.9">H_PRDY_N</text>
<text x="173.1" y="201.3">SWITCH_SEL_CPU</text>
</g>
<g font-size="1.2" fill="#004080">
<text x="125.5" y="44.4">BCLK[0]</text>
<text x="125.5" y="45.8">BCLK#[0]</text>
<text x="149.1" y="44.4">VCCIO_SELECT</text>
<text x="149.5" y="47.2">VCCSA_SENSE</text>
<text x="150.2" y="45.8">VCCSA_VID_0</text>
<text x="125.5" y="51.3">VIDALERT#</text>
<text x="125.5" y="48.6">VIDSCLK</text>
<text x="125.5" y="50">VIDSOUT</text>
<text x="151.1" y="50">VCC_SENSE</text>
<text x="151.3" y="51.3">VSS_SENSE</text>
<text x="125.5" y="58.2">RESET#</text>
<text x="125.5" y="56.8">SM_DRAMPWROK</text>
<text x="125.5" y="55.5">UNCOREPWRGOOD</text>
<text x="148.7" y="58.2">VSSAXG_SENSE</text>
<text x="148.7" y="59.6">VSSAXG_SENSE</text>
<text x="149.8" y="54.1">VCCIO_SENSE</text>
<text x="150" y="55.5">VSSIO_SENSE</text>
<text x="125.5" y="63.7">CATERR#</text>
<text x="125.5" y="62.3">PECI</text>
<text x="125.5" y="60.9">PM_SYNC</text>
<text x="125.5" y="65">PROCHOT#</text>
<text x="155.8" y="62.3">TDO</text>
<text x="156" y="65">TCK</text>
<text x="156.5" y="63.7">TDI</text>
<text x="125.5" y="66.4">THERMTRIP#</text>
<text x="125.5" y="69.2">SKTOCC#</text>
<text x="125.5" y="70.5">FC_K32</text>
<text x="154.3" y="70.5">PREQ#</text>
<text x="154.4" y="69.2">PRDY#</text>
<text x="154.5" y="67.8">TRST#</text>
<text x="155.2" y="71.9">DBR#</text>
<text x="155.9" y="66.4">TMS</text>
<text x="125.5" y="73.3">SM_VREF</text>
<text x="152" y="74.6">BCLK_ITP#</text>
<text x="152.7" y="73.3">BCLK_ITP</text>
<text x="125.5" y="81.5">CFG[2]</text>
<text x="125.5" y="82.9">CFG[3]</text>
<text x="125.5" y="78.7">CFG[0]</text>
<text x="125.5" y="80.1">CFG[1]</text>
<text x="153.8" y="81.5">BPM#[2]</text>
<text x="153.8" y="78.7">BPM#[0]</text>
<text x="153.8" y="80.1">BPM#[1]</text>
<text x="153.8" y="82.9">BPM#[3]</text>
<text x="125.5" y="89.7">CFG[8]</text>
<text x="125.5" y="88.3">CFG[7]</text>
<text x="125.5" y="85.6">CFG[5]</text>
<text x="125.5" y="84.2">CFG[4]</text>
<text x="125.5" y="87">CFG[6]</text>
<text x="153.8" y="85.6">BPM#[5]</text>
<text x="153.8" y="87">BPM#[6]</text>
<text x="153.8" y="84.2">BPM#[4]</text>
<text x="153.8" y="88.3">BPM#[7]</text>
<text x="125.5" y="95.2">CFG[12]</text>
<text x="125.5" y="92.5">CFG[10]</text>
<text x="125.5" y="93.9">CFG[11]</text>
<text x="125.5" y="91.1">CFG[9]</text>
<text x="153.7" y="91.1">RSVD34</text>
<text x="153.7" y="95.2">RSVD37</text>
<text x="153.7" y="92.5">RSVD35</text>
<text x="153.7" y="93.9">RSVD36</text>
<text x="125.5" y="100.7">CFG[16]</text>
<text x="125.5" y="99.3">CFG[15]</text>
<text x="125.5" y="98">CFG[14]</text>
<text x="125.5" y="96.6">CFG[13]</text>
<text x="153.7" y="96.6">RSVD38</text>
<text x="153.7" y="100.7">RSVD39</text>
<text x="125.5" y="106.2">RSVD30</text>
<text x="125.5" y="102.1">CFG[17]</text>
<text x="153.7" y="102.1">RSVD40</text>
<text x="153.7" y="106.2">RSVD41</text>
<text x="153.7" y="107.6">RSVD42</text>
<text x="125.5" y="108.9">RSVD31</text>
<text x="125.5" y="113">RSVD33</text>
<text x="125.5" y="111.7">RSVD32</text>
<text x="153.7" y="110.3">RSVD43</text>
<text x="153.7" y="111.7">RSVD44</text>
<text x="153.7" y="113">RSVD45</text>
<text x="143.2" y="119.9">VCC_VALIDATION_SENSE</text>
<text x="153.7" y="117.2">RSVD46</text>
<text x="140.6" y="124">VCCAXG_VALIDATION_SENSE</text>
<text x="141.6" y="125.4">VSSGT_VALIDATION_SENSE</text>
<text x="142.4" y="121.3">VSSU_VALIDATION_SENSE</text>
<text x="220.1" y="131.7" transform="rotate(-90 220.1 131.7)">2</text>
<text x="221.4" y="131.7" transform="rotate(-90 221.4 131.7)">4</text>
<text x="222.8" y="131.7" transform="rotate(-90 222.8 131.7)">6</text>
<text x="224.2" y="131.7" transform="rotate(-90 224.2 131.7)">8</text>
<text x="220.1" y="135.1" transform="rotate(-90 220.1 135.1)">1</text>
<text x="221.4" y="135.1" transform="rotate(-90 221.4 135.1)">3</text>
<text x="222.8" y="135.1" transform="rotate(-90 222.8 135.1)">5</text>
<text x="224.2" y="135.1" transform="rotate(-90 224.2 135.1)">7</text>
<text x="148.8" y="146">1</text>
<text x="148.8" y="147.3">3</text>
<text x="148.8" y="148.7">5</text>
<text x="152.3" y="148.7">6</text>
<text x="152.3" y="147.3">4</text>
<text x="152.3" y="146">2</text>
<text x="148.8" y="150.1">7</text>
<text x="152.3" y="150.1">8</text>
<text x="150.2" y="159.7">1</text>
<text x="150.2" y="161">3</text>
<text x="153.7" y="161">4</text>
<text x="153.7" y="159.7">2</text>
<text x="150.2" y="162.4">5</text>
<text x="150.2" y="163.8">7</text>
<text x="153.7" y="163.8">8</text>
<text x="153.7" y="162.4">6</text>
</g>
<g font-size="1.2" fill="#00f">
<text x="49.4" y="136.9">0.1uF</text>
<text x="225.8" y="133.1">10K Ohm</text>
<text x="148.2" y="152">51</text>
<text x="149.5" y="165.7">51</text>
</g>
<g font-size="1.2" fill="#8000ff">
<text x="174.2" y="197.1">Need check the power and the value of R221</text>
<text x="174.2" y="198.5">according to the latest CPU datasheet</text>
</g>
<g font-size="1">
<text x="28.8" y="1">5</text>
<text x="83.7" y="1">4</text>
<text x="138.6" y="1">3</text>
<text x="193.4" y="1">2</text>
<text x="248.3" y="1">1</text>
<text x=".4" y="27.9">D</text>
<text x="276.1" y="27.9">D</text>
<text x=".4" y="79.4">C</text>
<text x="276.1" y="79.4">C</text>
<text x=".4" y="130.8">B</text>
<text x="276.1" y="130.8">B</text>
<text x=".4" y="182.2">A</text>
<text x="276.1" y="182.2">A</text>
<text x="28.8" y="208.1">5</text>
<text x="83.7" y="208.1">4</text>
<text x="138.6" y="208.1">3</text>
<text x="193.4" y="208.1">2</text>
<text x="248.3" y="208.1">1</text>
</g>
<g font-size=".9" fill="#00f">
<text x="137.6" y="37.6">SKT_H2</text>
<text x="138.6" y="128.4">MISC</text>
</g>
</svg>
